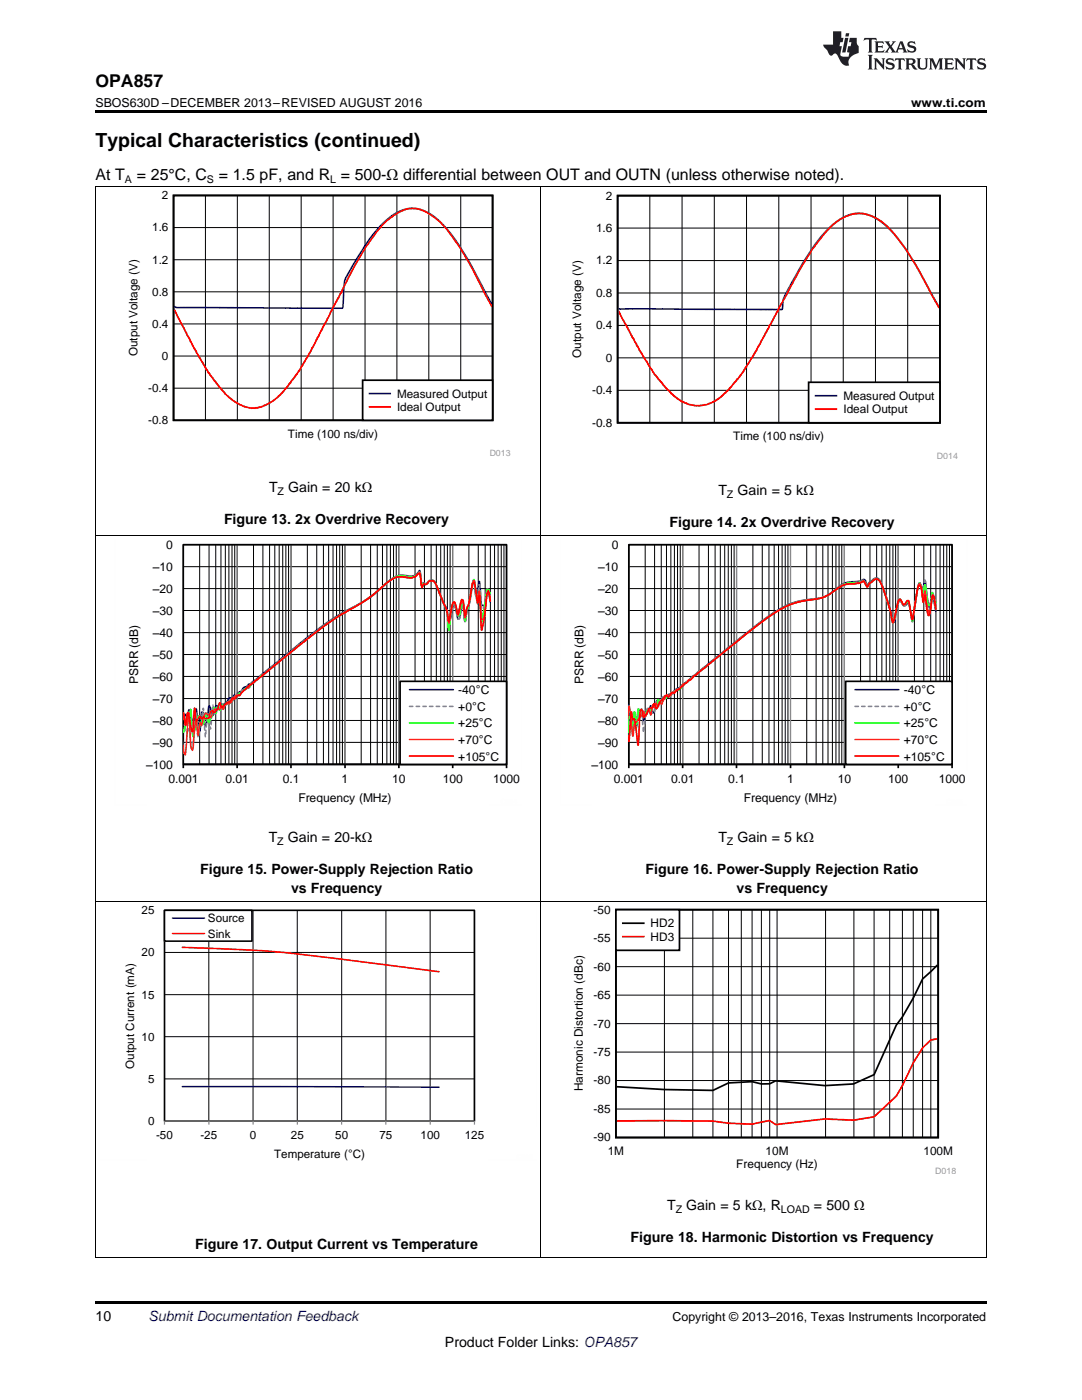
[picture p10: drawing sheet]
<svg xmlns="http://www.w3.org/2000/svg" width="216mm" height="279mm" viewBox="0 0 216 279" stroke-linecap="round" stroke-linejoin="round" font-family="sans-serif">
<path d="M19 251h.2zM196.7 251h.1zM19 259.7h177.8v.5h-177.8z" fill="#000"/>
<path d="M19.1 179.9v71.1M107.9 179.9v71.1M196.8 179.9v71.1M19 250.9h177.8" fill="none" stroke="#000" stroke-width=".2"/>
<path d="M114 180.6h76.7v53.6h-76.7z" fill-rule="evenodd" fill="#fff"/>
<path d="M122.9 181.5h64.3v45.5h-64.3zM187 192.6l-2.9 2.8-1.9 3.8-2.1 3.7-1.2 1.7-4.5 9.9-4.1 1.8-5.7 .4-9.8-1-1.2 .6h-1.7l-1.8-.4-4.7 .2-3.1 1.5-9.7-.2-9.5-.5" fill="none" stroke="#000" stroke-width=".34"/>
<g fill="none" stroke="#000" stroke-width=".2">
<path d="M122.9 198.6h64.3M122.9 192.9h64.3M122.9 187.2h64.3M132.6 181.5v45.5M138.2 181.5v45.5M142.3 181.5v45.5M145.4 181.5v45.5M147.9 181.5v45.5M150.1 181.5v45.5M151.9 181.5v45.5M153.6 181.5v45.5M155.1 181.5v45.5"/>
<path d="M164.7 181.5v45.5M170.4 181.5v45.5M174.4 181.5v45.5M177.5 181.5v45.5M180.1 181.5v45.5M182.2 181.5v45.5M184.1 181.5v45.5M185.7 181.5v45.5M122.9 215.6h64.3M122.9 210h64.3M122.9 204.3h64.3M122.9 221.3h64.3"/>
</g>
<path d="M187 207.3l-1.3 .3-1.6 1.5-1.9 3-2.1 4.6-1.2 2-4.5 4.2-4.1 .7-5.7-.3-9.8 1.1-1.2-.8-3.5 .8-4.7-.2-3.1-.5h-19.2" fill="none" stroke="#f00" stroke-width=".34"/>
<path d="M122.9 181.6h12.7v8.1h-12.7z" fill-rule="evenodd" fill="#fff"/>
<path d="M122.9 181.6h12.7v8.1h-12.7zM124.3 184.2h4.2" fill="none" stroke="#000" stroke-width=".34"/>
<path d="M124.3 186.9h4.2" fill="none" stroke="#f00" stroke-width=".34"/>
<path d="M32.8 198.5h61.9M32.8 190.1h61.9M41.7 181.7v42M50.5 181.7v42M59.3 181.7v42M68.2 181.7v42M77 181.7v42M85.8 181.7v42M32.8 215.3h61.9M32.8 206.9h61.9M32.8 223.7v-42h61.9v42" fill="none" stroke="#000" stroke-width=".2"/>
<path d="M32.8 181.7h61.9v42h-61.9z" fill="none" stroke="#000" stroke-width=".32"/>
<path d="M32.8 224.4v-.7h61.9v.7M41.7 223.7v.7M50.5 223.7v.7M59.3 223.7v.7M68.2 223.7v.7M77 223.7v.7M85.9 223.7v.7" fill="none" stroke="#868686" stroke-width=".24"/>
<path d="M36.4 216.9l51.2 .1" fill="none" stroke="#00f" stroke-width=".32"/>
<path d="M36.4 189.1l4.9 .1a244.2 244.2 0 0 1 31.6 2.8l14.7 1.9" fill="none" stroke="#f00" stroke-width=".32"/>
<path d="M32.8 181.7h17.5v6.2h-17.5z" fill-rule="evenodd" fill="#fff"/>
<path d="M32.8 181.7h17.5v6.1h-17.5z" fill="none" stroke="#000" stroke-width=".32"/>
<path d="M34.4 183.2h6.4" fill="none" stroke="#00f" stroke-width=".32"/>
<path d="M34.4 186.3h6.4" fill="none" stroke="#f00" stroke-width=".32"/>
<path d="M19.7 180.7v50.8M33.2 180.7h61.2M107.1 180.7v44.2M19.7 231.5h9.6M97.5 231.5h9.6" fill="none" stroke="#fefefe" stroke-width=".2" stroke-dasharray=".4 .1" stroke-linecap="butt"/>
<g fill="none" stroke="#000" stroke-width=".2">
<path d="M19.1 106.9v73M36.6 108.7h64.5v43.8h-64.5zM36.6 117.5h64.5M36.6 113.1h64.5M39.8 108.7v43.8M41.7 108.7v43.8M43 108.7v43.8M44.1 108.7v43.8M45 108.7v43.8M45.7 108.7v43.8M46.3 108.7v43.8M46.8 108.7v43.8"/>
<path d="M47.3 108.7v43.8M50.6 108.7v43.8M52.5 108.7v43.8M53.8 108.7v43.8M54.8 108.7v43.8M55.7 108.7v43.8M56.4 108.7v43.8M57 108.7v43.8M57.6 108.7v43.8M58.1 108.7v43.8M61.3 108.7v43.8M63.2 108.7v43.8"/>
<path d="M64.5 108.7v43.8M65.6 108.7v43.8M66.5 108.7v43.8M67.2 108.7v43.8M67.8 108.7v43.8M68.3 108.7v43.8M68.8 108.7v43.8M72.1 108.7v43.8M73.9 108.7v43.8M75.3 108.7v43.8M76.3 108.7v43.8M77.2 108.7v43.8"/>
<path d="M77.9 108.7v43.8M78.5 108.7v43.8M79.1 108.7v43.8M79.6 108.7v43.8M82.8 108.7v43.8M84.7 108.7v43.8M86 108.7v43.8M87.1 108.7v43.8M87.9 108.7v43.8M88.6 108.7v43.8M89.3 108.7v43.8M89.8 108.7v43.8"/>
<path d="M90.3 108.7v43.8M93.6 108.7v43.8M95.4 108.7v43.8M96.8 108.7v43.8M97.8 108.7v43.8M98.7 108.7v43.8M99.4 108.7v43.8M100 108.7v43.8M100.6 108.7v43.8M107.9 106.9v73M196.8 106.9v73M36.6 139.4h64.5"/>
<path d="M36.6 135h64.5M36.6 130.6h64.5M36.6 126.3h64.5M36.6 121.8h64.5M36.6 148.2h64.5M36.6 143.8h64.5M19 179.9h177.8"/>
</g>
<path d="M36.6 108.7v43.9M47.3 108.7v43.9M58.1 108.7v43.9M68.8 108.7v43.9M79.6 108.7v43.9M90.3 108.7v43.9M101.1 108.7v43.9" fill="none" stroke="#868686" stroke-width=".25"/>
<path d="M36.6 108.7h64.5v43.9h-64.5zM36.6 153.3v-.7h64.5v.7M47.3 152.6v.7M58.1 152.6v.7M68.8 152.6v.7M79.6 152.6v.7M90.3 152.6v.7" fill="none" stroke="#000" stroke-width=".33"/>
<path d="M97.8 120.1l-.3-1.7-.3-.3-.5 3.1-.3-.4-.3-.1-.4-4.6-.1-.1-.6 2.9-.5-3.2-.6 3.5a6 6 0 0 1-.7 2.6l-.4 2.3-.4-2.9-.1-.1-.2 .1-.4 2.1-.2 .3-.2-.3-.4-1.9-.4-.4-.2 .3-.6 2.8-.2 .2-.3-2.7-.7-1.3-1.2-3a1.68 1.68 0 0 0-1.2-1.5l-.5 .1-.5 .6-.6-.2-.4 .3-.2-2.3-.2-.4a2.09 2.09 0 0 1-2.8 1 4.6 4.6 0 0 0-4.1 1.8l-1.8 1.7-1.6 1.1-6.2 3.4-3.2 2.2-14.1 11.4-.3 .1-.3 .4a1.22 1.22 0 0 0-1.2 .9 1.55 1.55 0 0 0-1 1.1l-.4-.3-.3 .6a.77 .77 0 0 0-1.1 .8 1.22 1.22 0 0 1-1.3 .5l-.9 .3-.6 1.9-.2-.2-.6-1.8-.1 .9a8.5 8.5 0 0 1-.6 3.2l-.4-2.6-.3-.2-.5 3.8-.7-4.5-.4 2.2h-.4l-.2-.4-.4-1.6-.3 1.9-.4-.9h-.5" fill="none" stroke="#00f" stroke-width=".33"/>
<path d="M36.5 144.7l.6 1.5 .3-.1 .3-.9 .2 2.2a1.67 1.67 0 0 0 .4 1.5l.2-.5 .6-6.2 .4 5 .4-2.8 .3-.4 .3-2.6 .5 5.7 .3-4.5 .1-.1 .3 .4 .3 2.5 .5-4.7 .4 1.8a1.33 1.33 0 0 1 1.3-1.3l.3-.4 .4 .2 .2-.1 .5-1.1 .4 .1 .4-.9 .3 .5 .4-.6 .3 .1 1-1.3 .1-.1 .4 .2 .7-1 14.4-11.5 3.5-2.4 6-3.5 3.7-3.1a4.1 4.1 0 0 1 4.4-1.3 1.76 1.76 0 0 0 1.9-.8h.3l.3 2.5 .4-.3a.64 .64 0 0 0 .7 .1 .64 .64 0 0 0 .4-.5l.4-.1a.84 .84 0 0 1 1 .9l1.6 3.8a5.2 5.2 0 0 1 .8 3.5l.1 1.5 .3-2a7.1 7.1 0 0 1 .7-2.9l.4 .4 .5 2.2 .2 .2 .2-.4 .3-2h.3l.4 3.2 .4-2.3 .4-1.1 .9-5 .6 3.4 .2-.4 .4-2.2 .4 4.7 .2 .1a3.9 3.9 0 0 0 .6-2.6l.3-1.4 .3 .3 .3 1.1" fill="none" stroke="#66f" stroke-width=".33" stroke-dasharray=".7 .7"/>
<path d="M97.8 118.4l-.3-.8h-.3l-1.1 6.6-.4-6.1-.4 2.4-.7-4.8-.3 1.1-.8 4.2a6.7 6.7 0 0 0-.6 2.8l-.1 .1-.4-3.3h-.3l-.4 2.1-.2 .2-.2-.3-.4-1.8-.4-.3a7.6 7.6 0 0 0-.7 3.5l-.3 1.8-.1-.7a9 9 0 0 0-.7-4.3l-1.6-3.8a1.2 1.2 0 0 0-1-1.2l-.5 .1-.5 .6-.6-.1-.4 .3-.3-2.4h-.4a2.35 2.35 0 0 1-2.7 .7 4.9 4.9 0 0 0-4.2 1.9l-3.5 2.8-5.5 3.2-3.2 2.2-8.8 7.1-2.9 2.4-.5 .2-1.9 1.7a1.22 1.22 0 0 1-1.3 .9 1.89 1.89 0 0 1-1.2 1l-1 .7-.3 .8h-.4l-.4 .6h-.1a.46 .46 0 0 0-.5-.2 .46 .46 0 0 0-.3 .3l-.5 .1-.4 1-.3-.8-.4 1.4-.3-1.2a4.8 4.8 0 0 1-.9 2.5l-.2 .6-.5-1.6-.2-.2-.3 1.9-.2 .2-.5-1.3-.2-.3-.3 .1-.4 2-.6 1.9-.5-5.3-.3 2-.3 .1-.8 2.4-.1-.2" fill="none" stroke="#0f0" stroke-width=".33"/>
<path d="M97.8 119.8l-.3-1.7a.85 .85 0 0 0-.4 1 13.8 13.8 0 0 1-.7 4.5l-.3-.1-.4-5.5-.1-.1-.3 1.7-.8-3.8-.2 .7-.6 3.5-.5 1.4-.3 1.9h-.1l-.5-3.2h-.2l-.7 2.6-.5-2-.4-.3-.3 .6-.7 3.4v-.3a6.5 6.5 0 0 0-.8-3.3l-1.3-3.2a2.91 2.91 0 0 0-1.1-1.7l-.3 .1a.57 .57 0 0 0-.7 .5l-.4 .2-.4-.1-.4 .4-.2-2.3-.2-.4a2.44 2.44 0 0 1-3 .8 5.2 5.2 0 0 0-4.5 2.1l-3.3 2.6-5.4 3.2-3.8 2.7-8 6.3-3.2 2.8-2.4 1.8-.5 .6-.3 .1-1 .9a1.25 1.25 0 0 1-1.2 .6l-.5 .6a1.71 1.71 0 0 1-1.7 1.2l-.4 1-.3-.7-.4 .7-.7 .1-.3-.2-.7 1.6-.1 .1-.1-.1a.78 .78 0 0 0-.7-.7l-.2-.1-.2 .4-.6 2.1-.3-.5-.4 2.5-.4-3.1-.7 6-.3-.8-.4-6.7-.8 8.4-.3-.6-.1-.8" fill="none" stroke="#f60" stroke-width=".33"/>
<path d="M97.8 120l-.4-2.1a21.3 21.3 0 0 0-.7 5.3l-.6 2.6-.4-6.9-.1-.1-.3 1.6-.5-3.5-.3-.7-.2 .4-.7 3.7-.4 1-.3 1.6-.6-3.2h-.2l-.1 .2-.6 2.8-.5-2.1-.4-.5-.3 .6-.7 3.4v-.2a19.1 19.1 0 0 0-1.9-5.9l-.2-.5a2.88 2.88 0 0 0-1.1-1.6h-.3a.58 .58 0 0 0-.7 .5l-.8 .2-.3 .6h-.1l-.3-2.6-.3-.1a2.62 2.62 0 0 1-3 .7 5 5 0 0 0-4.2 1.9l-3.5 2.8-5.2 3-3.1 2.2-14.9 11.8-1.8 1.9-.4-.1-.7 .8-.3-.2a1.48 1.48 0 0 1-1.2 1l-1 .9-.4-1a3.6 3.6 0 0 1-1 2l-.5-.3a1.88 1.88 0 0 0-.6 1.4 .83 .83 0 0 1-1.1-.2l-.4 .4-.3-.6-.6 1h-.2l-.3-2.5-.4 4.7-.9-3.8-.5 2.5-.4-2.5-.1 .4" fill="none" stroke="#f00" stroke-width=".33"/>
<path d="M79.8 136h21.3v16.6h-21.3z" fill-rule="evenodd" fill="#fff"/>
<path d="M125.5 108.7h64.5v43.9h-64.5zM79.8 136h21.3v16.6h-21.3zM125.5 153.3v-.7h64.5v.7M136.2 152.6v.7M147 152.6v.7M157.7 152.6v.7M168.5 152.6v.7M179.2 152.6v.7" fill="none" stroke="#000" stroke-width=".33"/>
<path d="M81.7 137.6h8.8M186.7 122l-.6-2.6-.1 .2-.4 1.7h-.1a14.3 14.3 0 0 1-.8-4.7l-.2-.7-.3 1.3-.2 .2-.5-1.1a16 16 0 0 0-.9 4.7l-.5 3-.8-3.5h-.2l-.5 .4a.93 .93 0 0 1-.8-.8l-.2-.2a8.1 8.1 0 0 0-1 3.6l-.3 .7-.2-.3-.5-2.3-1.6-4.7a1.86 1.86 0 0 0-1.1-1.5h-.4l-1.1 .9-.4 .6-.3-1-.4-.3a7.4 7.4 0 0 1-3 .6 8.6 8.6 0 0 0-3.4 2.1 8.3 8.3 0 0 1-4.9 1.4l-2 .4-1.8 .6-1.8 .9-2 1.3-4.3 3.3-13.2 10.7a.59 .59 0 0 1-.8 .5l-.7 .6a.87 .87 0 0 1-1 .6l-.7 .6-.3-.1-.6 .7-.5-.2-.1 .1-.3 .5-.3 1.7-.3 .4-.2-.3a1.13 1.13 0 0 0-.3-1.1l-.3 .7-.7 .8-.4 1.4-.4-2.2-.3 .4h-.3l-.4 3.3-.4-1.7-.6 2.2-.6-4.9" fill="none" stroke="#00f" stroke-width=".33"/>
<path d="M81.7 141h8.8M125.4 145.2l.1 .1 .4-2.4 .4 1.9 .3-.6 .4 .4 .4-2.4 .6-.5 .4 4.5 .1-.6a11.5 11.5 0 0 1 .6-4.2h.3l.7 .9 .4 .1 .4-2.3 .4 .3 .5-.7a.7 .7 0 0 1 .9-.6l.4-.2 .3 .2 .4-.8 .4 .3 .8-.8a1.22 1.22 0 0 1 1.1-.8l2.5-2.3 8.9-7.2 6.7-5 1.9-1.2 1.9-.8 2.1-.6 2.2-.3a8.2 8.2 0 0 0 5.3-2.6 6.1 6.1 0 0 1 3.7-.9l1-.3 .7 1.2 .4-.7 .5-.3a1 1 0 0 1 1.1-.5 1 1 0 0 1 .8 .9l1.5 4.2 .8 3.5 .2-.2 .4-1.5a4.9 4.9 0 0 1 .9-2.6l.4 .6a.5 .5 0 0 0 .5 .5 .5 .5 0 0 0 .5-.5l.2-.2 .2 .3 .7 3.6 .7-4.9a6.7 6.7 0 0 1 .7-2.8l.3 .9 .3 .2 .5-1.6 .7 4.6 .1 .1 .2-.2 .4-2 .7 2.2" fill="none" stroke="#66f" stroke-width=".33" stroke-dasharray=".7 .7"/>
<path d="M186.7 120.2l-.7-1.9-.4 2.2-.2 .4a11.4 11.4 0 0 1-.7-4l-.1-.2-.4 1.6-.7-2-.2 .5-1.2 7.2-.8-3.9h-.2l-.7 .7-.8-1.1a4.7 4.7 0 0 0-.9 2.6l-.5 1.8-1.3-4.8a11.7 11.7 0 0 0-1.7-3.7 1.52 1.52 0 0 0-1.5 .6l-.3 .2-.4 .6-.5-1-.3-.1a8.7 8.7 0 0 1-3.3 .5 10.9 10.9 0 0 0-3.2 2 10.8 10.8 0 0 1-5.2 1.4l-1.9 .5-1.4 .5-1.8 .9-2 1.3-4.3 3.3-11.4 9.3a1.55 1.55 0 0 1-1.1 .8l-.3 .2a1.54 1.54 0 0 1-1.2 1.1l-.7 .4-1.5 1.3-.5-.1-.4 1-.7-.7-.4 1.6-.3-.7-.5 .7a.84 .84 0 0 1-1 .6l-.6 1-.1 .1-.4-.3-.3 .4-.3-1.5-.4 3.4-.4-2.9-.3 2.8-.7-1.9-.2 1.2M81.7 144.3h8.8" fill="none" stroke="#0f0" stroke-width=".33"/>
<path d="M186.7 121.4l-.3-2-.3-.7-.1 .4a6.4 6.4 0 0 1-.7 3.1l-.7-4.3-.4 1.4-.4-2.1-.3-.7-.2 .3-.2 .7-1 6.1-.8-3.6h-.3l-.4 .5-.3 .2-.7-1.1a5.7 5.7 0 0 0-.9 3.1l-.5 1.6-.8-3.4-1.4-3.9a1.74 1.74 0 0 0-1.1-1.4h-.4l-1.1 .9-.4 .6-.4-.9-.4-.2a10 10 0 0 1-3.5 .6l-.9 .4-1.4 1a9 9 0 0 1-5.6 1.8l-1.8 .4-1.6 .6-2 1-1.8 1.1-5.6 4.3-9.5 7.7-.3 .4-.8 .4-.4 .5a3.1 3.1 0 0 0-1.6 1.4l-.5 .1-1.3 1.2-.2 .1-.3-.4-1.1 2-.3-.6-.4 1.1-.4-.8-.3 .9-.4-.5-.3 2-.4-1.2-.7 1.5-.4-1.1-.4 .9-.5 .5-.5 .9h-.4l-.3 2.7-.8-6-.1 .6M81.7 147.6h8.8" fill="none" stroke="#f60" stroke-width=".33"/>
<path d="M186.7 121.7l-.3-2.5-.3-.3-.2 .9a6.3 6.3 0 0 1-.6 3.1 10.6 10.6 0 0 1-.6-3.8l-.1-.2-.4 1.3-.4-2.7-.2-.6h-.2l-.3 .7-1 6.1-.9-3.9-.2 .1-.4 .6-.3 .2-.6-1.1-.3 .1-.2 .4-.4 1.7a4.6 4.6 0 0 1-.7 2.3l-.5-2.2-.7-2.3a12 12 0 0 0-1.7-3.9 1.59 1.59 0 0 0-1.5 .7l-.7 .7-.5-.9-.3-.2a7.1 7.1 0 0 1-3.3 .6 16.5 16.5 0 0 0-3.9 2.3l-1.5 .5-3 .5-2.2 .5-1.6 .7-2 1.2-2.8 1.9-3.7 2.9-9.7 7.8-.7 .8-1.1 .7-1.1 1.1a1.21 1.21 0 0 0-1.1 .9l-.4-.2-.7 .9-.7-.3-1 1.3-.8 1.4-.3-1.1-.1 .1a1.04 1.04 0 0 1-1 .9l-.4 1-.3 .2-.3 .6-.5-1.7v.1a9.8 9.8 0 0 0-.5 4l-.2 3.1-.6-4.9-.1-.3-.3 .2-.3-1.6-.4 5.3-.2 .5M81.7 150.9h8.8" fill="none" stroke="#f00" stroke-width=".33"/>
<path d="M22.9 107.7v53M35.3 107.7h68.8M104.1 107.7v46M22.9 160.7h6.3M97.8 160.7h6.3" fill="none" stroke="#fefefe" stroke-width=".2" stroke-dasharray=".4 .1" stroke-linecap="butt"/>
<g fill="none" stroke="#000" stroke-width=".2">
<path d="M125.5 108.7h64.5v43.8h-64.5zM125.5 117.5h64.5M125.5 113.1h64.5M128.7 108.7v43.8M130.6 108.7v43.8M131.9 108.7v43.8M133 108.7v43.8M133.9 108.7v43.8M134.6 108.7v43.8M135.2 108.7v43.8M135.7 108.7v43.8M136.2 108.7v43.8"/>
<path d="M139.5 108.7v43.8M141.4 108.7v43.8M142.7 108.7v43.8M143.7 108.7v43.8M144.6 108.7v43.8M145.3 108.7v43.8M145.9 108.7v43.8M146.5 108.7v43.8M147 108.7v43.8M150.2 108.7v43.8M152.1 108.7v43.8M153.4 108.7v43.8"/>
<path d="M154.5 108.7v43.8M155.4 108.7v43.8M156.1 108.7v43.8M156.7 108.7v43.8M157.2 108.7v43.8M157.7 108.7v43.8M161 108.7v43.8M162.8 108.7v43.8M164.2 108.7v43.8M165.2 108.7v43.8M166.1 108.7v43.8M166.8 108.7v43.8"/>
<path d="M167.4 108.7v43.8M168 108.7v43.8M168.5 108.7v43.8M171.7 108.7v43.8M173.6 108.7v43.8M174.9 108.7v43.8M176 108.7v43.8M176.8 108.7v43.8M177.5 108.7v43.8M178.2 108.7v43.8M178.7 108.7v43.8M179.2 108.7v43.8"/>
<path d="M182.5 108.7v43.8M184.3 108.7v43.8M185.7 108.7v43.8M186.7 108.7v43.8M187.6 108.7v43.8M188.3 108.7v43.8M188.9 108.7v43.8M189.5 108.7v43.8M125.5 139.4h64.5M125.5 135h64.5M125.5 130.6h64.5M125.5 126.3h64.5"/>
<path d="M125.5 121.8h64.5M125.5 148.2h64.5M125.5 143.8h64.5"/>
</g>
<path d="M125.5 108.7v43.9M136.2 108.7v43.9M147 108.7v43.9M157.7 108.7v43.9M168.5 108.7v43.9M179.2 108.7v43.9M190 108.7v43.9" fill="none" stroke="#868686" stroke-width=".25"/>
<path d="M168.7 136h21.3v16.6h-21.3z" fill-rule="evenodd" fill="#fff"/>
<path d="M168.7 136h21.3v16.6h-21.3z" fill="none" stroke="#000" stroke-width=".33"/>
<path d="M170.6 137.6h8.8" fill="none" stroke="#00f" stroke-width=".33"/>
<path d="M170.6 141h8.8" fill="none" stroke="#66f" stroke-width=".33" stroke-dasharray=".7 .7"/>
<path d="M170.6 144.3h8.8" fill="none" stroke="#0f0" stroke-width=".33"/>
<path d="M170.6 147.6h8.8" fill="none" stroke="#f60" stroke-width=".33"/>
<path d="M170.6 150.9h8.8" fill="none" stroke="#f00" stroke-width=".33"/>
<path d="M111.8 107.7v53M124.2 107.7h68.8M193 107.7v46M111.8 160.7h6.3M186.7 160.7h6.3" fill="none" stroke="#fefefe" stroke-width=".2" stroke-dasharray=".4 .1" stroke-linecap="butt"/>
<path d="M19.1 37.3v69.6M107.9 37.3v69.6M196.8 37.3v69.6M19 106.9h177.8" fill="none" stroke="#000" stroke-width=".2"/>
<path d="M113.7 38.1h77.4v53.5h-77.4z" fill-rule="evenodd" fill="#fff"/>
<path d="M123.2 39h64.3v45.4h-64.3z" fill="none" stroke="#000" stroke-width=".34"/>
<g fill="none" stroke="#000" stroke-width=".2">
<path d="M129.7 39v45.4M136.1 39v45.4M142.5 39v45.4M149 39v45.4M155.4 39v45.4M161.8 39v45.4M168.3 39v45.4M174.7 39v45.4M181.1 39v45.4M123.2 58.5h64.4M123.2 52h64.4M123.2 45.5h64.4"/>
<path d="M123.2 77.9h64.4M123.2 71.4h64.4M123.2 64.9h64.4"/>
</g>
<path d="M187.4 61.3l-4.9-8.8-3.6-5.3-2.4-2.4-1.7-1.3-1.9-.7-1.7-.2-2 .4-1.7 .9-1.9 1.5-2.1 2.2-3.2 4.8-2.9 5.2-1.1 2-.3 2.2-32.6-.2" fill="none" stroke="#00f" stroke-width=".34"/>
<path d="M187.4 61.5l-3.8-7.1-2.9-4.7-2.2-3-1.6-1.7-1.8-1.3-2.4-1-2-.1-1.9 .6-1.2 .6-2 1.6-1.1 1.2-2.5 3.3-2.8 4.6-5.2 9.6-.2 .6-.3 .3-.2 .6-1 1.7-1.4 2.7-3.4 5.3-.5 .4-.1 .3-.3 .3-1.2 1.5-2 1.8-1.7 .9-2 .5-2.1-.2-1.6-.7-1.5-1.1-2.1-2-1.5-2.1-.3-.2-.5-.9-.4-.4-.7-1.3-1.4-2.2-.6-1.4-.4-.3-.1-.6-.3-.2-.9-1.9-1.4-2.4-.5-1.1" fill="none" stroke="#f00" stroke-width=".34"/>
<path d="M161.3 76.3h26.2v8.1h-26.2z" fill-rule="evenodd" fill="#fff"/>
<path d="M161.3 76.3h26.2v8.1h-26.2z" fill="none" stroke="#000" stroke-width=".34"/>
<path d="M162.7 79h4.2" fill="none" stroke="#00f" stroke-width=".34"/>
<path d="M162.7 81.7h4.2" fill="none" stroke="#f00" stroke-width=".34"/>
<path d="M25.2 38.1h76.6v52.9h-76.6z" fill-rule="evenodd" fill="#fff"/>
<path d="M34.6 39h63.7v44.9h-63.7z" fill="none" stroke="#000" stroke-width=".34"/>
<g fill="none" stroke="#000" stroke-width=".2">
<path d="M41 39v44.9M47.4 39v44.9M53.7 39v44.9M60.1 39v44.9M66.5 39v44.9M72.8 39v44.9M79.2 39v44.9M85.6 39v44.9M91.9 39v44.9M34.6 58.2h63.7M34.6 51.8h63.7M34.6 45.4h63.7"/>
<path d="M34.6 77.5h63.7M34.6 71.1h63.7M34.6 64.6h63.7"/>
</g>
<path d="M98.1 60.7l-4.8-9-2.4-3.8-1.7-2.2-1.8-1.9-1.8-1.2-2-.9-1.5-.1-1.9 .4-2 1.1-2.3 1.9-2.3 2.9-2.3 3.6-2.4 4.1-.2 .7-.4 5.2-32.9-.1-.6-.3" fill="none" stroke="#00f" stroke-width=".34"/>
<path d="M98.1 61.2l-4.4-8.6-2.1-3.5-3-4-1.9-1.7-2.4-1.4-.7-.3-1.2-.1h-.7l-1.2 .3-2 1.1-1.9 1.6-1.6 1.8-2 2.9-2.8 4.7-2 4.3-1.6 2.7-.3 .8-.3 .3-.8 1.9-.7 1.1-1.9 4-.4 .3-.3 1h-.1l-2 3.5-1.4 1.9-.3 .3-.1 .3-.3 .1-.4 .8-1.4 1.5-1 .9-2 1.2-2 .6-1.3-.1-1.7-.6-2.1-1.4-2-2.1-2-2.8-.3-.1-.1-.5-2.2-3.4-4.4-8.7" fill="none" stroke="#f00" stroke-width=".34"/>
<path d="M72.4 75.9h25.9v8h-25.9z" fill-rule="evenodd" fill="#fff"/>
<path d="M72.4 75.9h25.9v8h-25.9z" fill="none" stroke="#000" stroke-width=".34"/>
<path d="M73.7 78.5h4.2" fill="none" stroke="#00f" stroke-width=".34"/>
<path d="M73.7 81.2h4.2" fill="none" stroke="#f00" stroke-width=".34"/>
<path d="M19 37.2h177.8" fill="none" stroke="#000" stroke-width=".2"/>
<path d="M19 22h177.8v.5h-177.8z" fill="#000"/>
<g fill="#231f20">
<path d="M172.5 7.6l-.1 .5 .4-.2h.6v.1v2.1l-.2 .4h.9l-.2-.4v-2.1l.1-.1h.5l.5 .2-.2-.5zM174.5 8.3l.2 .3v1.5l-.2 .4h1.8l.2-.6a1.04 1.04 0 0 1-1.3 .2v-.7h.6l.3 .2v-.6l-.3 .2h-.6v-.6l.8-.1 .4 .3-.2-.5zM176.5 8.3l.9 1.1-.9 1.1h.8l-.2-.2 .4-.7 .5 .7-.2 .2h1.5l-.2-.2 .2-.4h.9l.1 .4-.2 .2h1l-.3-.3-.7-1.9h-.5l-.9 2-.8-1 .9-1h-.8l.1 .3-.4 .5-.3-.6 .1-.2zM179.7 8.6l.4 1h-.7zM181.3 8.4a.63 .63 0 0 0-.2 .7 .63 .63 0 0 0 .6 .4l.6 .2 .1 .2a.75 .75 0 0 1-.7 .4 .75 .75 0 0 1-.6-.5l.1 .7 .1-.1a1.11 1.11 0 0 0 1.5-.6 1.13 1.13 0 0 0-1.2-.8l-.1-.4a1.04 1.04 0 0 1 1.2 .2l-.2-.5-.2 .1-.4-.2zM173.2 10.9l.2 .4v2.2l-.2 .4h1l-.3-.4v-2.2l.3-.4zM174.3 11.6l.3 .4v1.5l-.3 .4h.8l-.2-.4v-1.3l1.5 1.7v-1.9l.2-.4h-.7l.2 .4v.9l-1.1-1.3zM177 11.8a.62 .62 0 0 0-.2 .7 .62 .62 0 0 0 .6 .4l.6 .1 .1 .3a.76 .76 0 0 1-.7 .3 .76 .76 0 0 1-.7-.4l.2 .7 .1-.1a1.11 1.11 0 0 0 1.5-.6 1.13 1.13 0 0 0-1.2-.8l-.1-.4a1.04 1.04 0 0 1 1.2 .2l-.2-.6-.2 .1-.5-.1zM178.7 11.6l-.2 .6a.61 .61 0 0 1 .8-.3v1.6l-.2 .4h.9l-.2-.4v-1.6a.63 .63 0 0 1 .7 .3l-.1-.6zM180.6 11.6l.3 .4v1.5l-.3 .4h1l-.2-.2-.1-.8 .6 .2a.76 .76 0 0 0 1.2 .7l-1-1a.58 .58 0 0 0 .6-.5 .58 .58 0 0 0-.5-.6zM181.4 11.9h.1a.45 .45 0 0 1 .5 .1 .45 .45 0 0 1 .1 .5l-.8 .2zM182.9 11.6l.2 .2a2.17 2.17 0 0 0 .3 1.9 .99 .99 0 0 0 1.6-.6v-1.1l.2-.4h-.7l.2 .2a1.92 1.92 0 0 1-.2 1.8 .6 .6 0 0 1-.9-.5v-1.1l.2-.4zM185.4 11.6l.2 .4v1.5l-.2 .4h.7l-.2-.4v-1.4l.8 1.8 .8-1.8v1.4l-.2 .4h.9l-.2-.4v-1.5l.2-.4h-.8l-.6 1.5-.6-1.5zM188.4 11.6l.2 .4v1.5l-.2 .4h1.8l.1-.6a1.04 1.04 0 0 1-1.2 .1v-.6h.5l.4 .2v-.6l-.4 .2h-.5v-.7h.8l.3 .3-.1-.6zM190.5 11.6l.2 .4v1.5l-.2 .4h.7l-.2-.4v-1.3l1.5 1.7v-1.9l.2-.4h-.7l.2 .4v.9l-1.1-1.3zM192.9 11.6l-.1 .6a.61 .61 0 0 1 .7-.3l.1 1.6-.3 .4h1l-.3-.4 .1-1.6a.63 .63 0 0 1 .7 .3l-.1-.6zM195.2 11.8a.62 .62 0 0 0-.2 .7 .62 .62 0 0 0 .6 .4l.6 .1 .1 .3a.76 .76 0 0 1-.7 .3 .76 .76 0 0 1-.6-.4l.1 .7 .1-.1a1.11 1.11 0 0 0 1.6-.6 1.13 1.13 0 0 0-1.3-.8l-.1-.4a1.04 1.04 0 0 1 1.2 .2l-.1-.6-.2 .1-.5-.1z"/>
<path d="M166.2 6.3v2.6h-1.9v.4l.8 .9a.91 .91 0 0 0 1 .8 .56 .56 0 0 1 .5-.3 .56 .56 0 0 1 .5 .3l.4 .8a1.53 1.53 0 0 0 1.9 1.2 1.54 1.54 0 0 1 1-2.1l.9-.3v-1.4a1.52 1.52 0 0 1-.4-1.6h-1.3l-.2 .8h.5l-.2 .8h-.5l-.1 1v.2l.4 .1-.2 .8a1.93 1.93 0 0 1-1.6-.3l.3-1.8h-.5l.2-.8h.4l.2-.8h-.4v-1.3zM168.6 7.6l-.6 2.9h.7l.6-2.9zM168.8 6.6l-.1 .7h.6l.2-.7z"/>
</g>
<text font-size="3.9" x="19" y="29.3">Typical Characteristics (continued)</text>
<text font-size="3.5" x="19" y="17.3">OPA857</text>
<g font-size="3.2">
<text x="19" y="36">At T</text>
<text x="27.3" y="36">= 25°C, C</text>
<text x="43.6" y="36">= 1.5 pF, and R = 500-Ω differential between OUT and OUTN (unless otherwise noted).</text>
</g>
<g font-size="2.8">
<text x="53.7" y="98.2">T</text>
<text x="57.5" y="98.2">Gain = 20 kΩ</text>
<text x="143.4" y="98.8">T</text>
<text x="147.2" y="98.8">Gain = 5 kΩ</text>
<text x="44.7" y="104.6">Figure 13. 2x Overdrive Recovery</text>
<text x="133.6" y="105.2">Figure 14. 2x Overdrive Recovery</text>
<text x="53.6" y="168.1">T</text>
<text x="57.4" y="168.1">Gain = 20-kΩ</text>
<text x="143.4" y="168.1">T</text>
<text x="147.2" y="168.1">Gain = 5 kΩ</text>
<text x="39.9" y="174.4">Figure 15. Power-Supply Rejection Ratio</text>
<text x="58.1" y="178.2">vs Frequency</text>
<text x="128.8" y="174.4">Figure 16. Power-Supply Rejection Ratio</text>
<text x="147" y="178.2">vs Frequency</text>
<text x="133.1" y="241.5">T</text>
<text x="136.9" y="241.5">Gain = 5 kΩ, R</text>
<text x="162.4" y="241.5">= 500 Ω</text>
<text x="38.9" y="249.2">Figure 17. Output Current vs Temperature</text>
<text x="125.8" y="247.8">Figure 18. Harmonic Distortion vs Frequency</text>
<text x="19" y="263.6">10</text>
<text x="88.8" y="268.9">Product Folder Links: OPA857</text>
</g>
<text font-size="2.8" fill="#0000c8" x="29.6" y="263.6">Submit Documentation Feedback</text>
<g font-size="2.5">
<text x="19" y="21.4">SBOS630D –DECEMBER 2013–REVISED AUGUST 2016</text>
<text x="181.8" y="21.4">www.ti.com</text>
<text x="134.2" y="263.6">Copyright © 2013–2016, Texas Instruments Incorporated</text>
</g>
<g font-size="2.4">
<text x="120.9" y="39.8">2</text>
<text x="118.9" y="46.3">1.6</text>
<text x="118.9" y="52.8">1.2</text>
<text x="118.9" y="59.2">0.8</text>
<text x="118.9" y="65.7">0.4</text>
<text x="115.9" y="71.4" transform="rotate(-90 115.9 71.4)">Output Voltage (V)</text>
<text x="120.9" y="72.2">0</text>
<text x="118.1" y="78.7">-0.4</text>
<text x="168.3" y="79.8">Measured Output</text>
<text x="168.3" y="82.5">Ideal Output</text>
<text x="118.1" y="85.1">-0.8</text>
<text x="146.3" y="87.9">Time (100 ns/div)</text>
<text x="30.5" y="113.9">±10</text>
<text x="33.2" y="109.5">0</text>
<text x="119.4" y="113.9">±10</text>
<text x="122.1" y="109.5">0</text>
<text x="30.5" y="118.3">±20</text>
<text x="119.4" y="118.3">±20</text>
<text x="30.5" y="122.7">±30</text>
<text x="119.4" y="122.7">±30</text>
<text x="30.5" y="131.5">±50</text>
<text x="30.5" y="127.1">±40</text>
<text x="119.4" y="131.5">±50</text>
<text x="119.4" y="127.1">±40</text>
<text x="27.6" y="136.6" transform="rotate(-90 27.6 136.6)">PSRR (dB)</text>
<text x="30.5" y="135.9">±60</text>
<text x="116.5" y="136.6" transform="rotate(-90 116.5 136.6)">PSRR (dB)</text>
<text x="119.4" y="135.9">±60</text>
<text x="30.5" y="140.2">±70</text>
<text x="91.5" y="138.5">-40É</text>
<text x="91.5" y="141.8">+0</text>
<text x="94.2" y="141.8">ÉC</text>
<text x="95.9" y="138.5">C</text>
<text x="119.4" y="140.2">±70</text>
<text x="180.4" y="138.5">-40É</text>
<text x="180.4" y="141.8">+0</text>
<text x="183.1" y="141.8">ÉC</text>
<text x="184.8" y="138.5">C</text>
<text x="30.5" y="149">±90</text>
<text x="30.5" y="144.6">±80</text>
<text x="91.5" y="145.1">+25</text>
<text x="91.5" y="148.5">+70</text>
<text x="95.6" y="145.1">ÉC</text>
<text x="95.6" y="148.5">ÉC</text>
<text x="119.4" y="149">±90</text>
<text x="119.4" y="144.6">±80</text>
<text x="180.4" y="145.1">+25</text>
<text x="180.4" y="148.5">+70</text>
<text x="184.5" y="145.1">ÉC</text>
<text x="184.5" y="148.5">ÉC</text>
<text x="29.1" y="153.4">±100</text>
<text x="91.5" y="151.8">+105</text>
<text x="96.9" y="151.8">É</text>
<text x="97.9" y="151.8">C</text>
<text x="118" y="153.4">±100</text>
<text x="180.4" y="151.8">+105</text>
<text x="185.8" y="151.8">É</text>
<text x="186.8" y="151.8">C</text>
<text x="33.6" y="156.3">0.001</text>
<text x="45" y="156.3">0.01</text>
<text x="56.4" y="156.3">0.1</text>
<text x="59.5" y="160.2">Frequency (MHz)</text>
<text x="68.2" y="156.3">1</text>
<text x="78.3" y="156.3">10</text>
<text x="88.3" y="156.3">100</text>
<text x="98.4" y="156.3">1000</text>
<text x="122.5" y="156.3">0.001</text>
<text x="133.9" y="156.3">0.01</text>
<text x="145.3" y="156.3">0.1</text>
<text x="148.4" y="160.2">Frequency (MHz)</text>
<text x="157.1" y="156.3">1</text>
<text x="167.2" y="156.3">10</text>
<text x="177.2" y="156.3">100</text>
<text x="187.3" y="156.3">1000</text>
<text x="118.4" y="182.3">-50</text>
<text x="129.8" y="185.1">HD2</text>
<text x="118.4" y="188">-55</text>
<text x="129.8" y="187.8">HD3</text>
<text x="118.4" y="193.7">-60</text>
<text x="118.4" y="199.4">-65</text>
<text x="118.4" y="205.1">-70</text>
<text x="118.4" y="210.7">-75</text>
<text x="116.3" y="217.8" transform="rotate(-90 116.3 217.8)">Harmonic Distortion (dBc)</text>
<text x="118.4" y="216.4">-80</text>
<text x="118.4" y="227.8">-90</text>
<text x="118.4" y="222.1">-85</text>
<text x="121.3" y="230.5">1M</text>
<text x="146.9" y="233.2">Frequency (Hz)</text>
<text x="152.8" y="230.5">10M</text>
<text x="184.3" y="230.5">100M</text>
</g>
<g font-size="2.3">
<text x="32.3" y="39.8">2</text>
<text x="30.4" y="46.2">1.6</text>
<text x="30.4" y="52.6">1.2</text>
<text x="30.4" y="59">0.8</text>
<text x="30.4" y="65.4">0.4</text>
<text x="27.4" y="71.1" transform="rotate(-90 27.4 71.1)">Output Voltage (V)</text>
<text x="32.3" y="71.8">0</text>
<text x="29.6" y="78.2">-0.4</text>
<text x="79.2" y="79.4">Measured Output</text>
<text x="79.2" y="82">Ideal Output</text>
<text x="29.6" y="84.6">-0.8</text>
<text x="57.5" y="87.4">Time (100 ns/div)</text>
<text x="28.3" y="182.5">25</text>
<text x="41.5" y="184.1">Source</text>
<text x="28.3" y="190.9">20</text>
<text x="41.5" y="187.1">Sink</text>
<text x="28.3" y="199.3">15</text>
<text x="28.3" y="207.7">10</text>
<text x="26.8" y="213.3" transform="rotate(-90 26.8 213.3)">Output Current (mA)</text>
<text x="29.6" y="216.1">5</text>
<text x="29.6" y="224.5">0</text>
<text x="31.2" y="227.3">-50</text>
<text x="40" y="227.3">-25</text>
<text x="49.9" y="227.3">0</text>
<text x="58.1" y="227.3">25</text>
<text x="66.9" y="227.3">50</text>
<text x="75.7" y="227.3">75</text>
<text x="83.9" y="227.3">100</text>
<text x="92.8" y="227.3">125</text>
<text x="54.7" y="231">Temperature (ÉC)</text>
</g>
<g font-size="2.1">
<text x="24.9" y="36.6">A</text>
<text x="41.3" y="36.6">S</text>
<text x="65.9" y="36.6">L</text>
<text x="55.4" y="98.8">Z</text>
<text x="145.1" y="99.4">Z</text>
<text x="55.3" y="168.7">Z</text>
<text x="145.1" y="168.7">Z</text>
<text x="134.8" y="242">Z</text>
<text x="155.8" y="242">LOAD</text>
</g>
<g font-size="1.8" fill="#999">
<text x="187" y="91.5">D014</text>
<text x="186.6" y="234.2">D018</text>
</g>
<text font-size="1.7" fill="#999" x="97.7" y="91">D013</text>
</svg>
